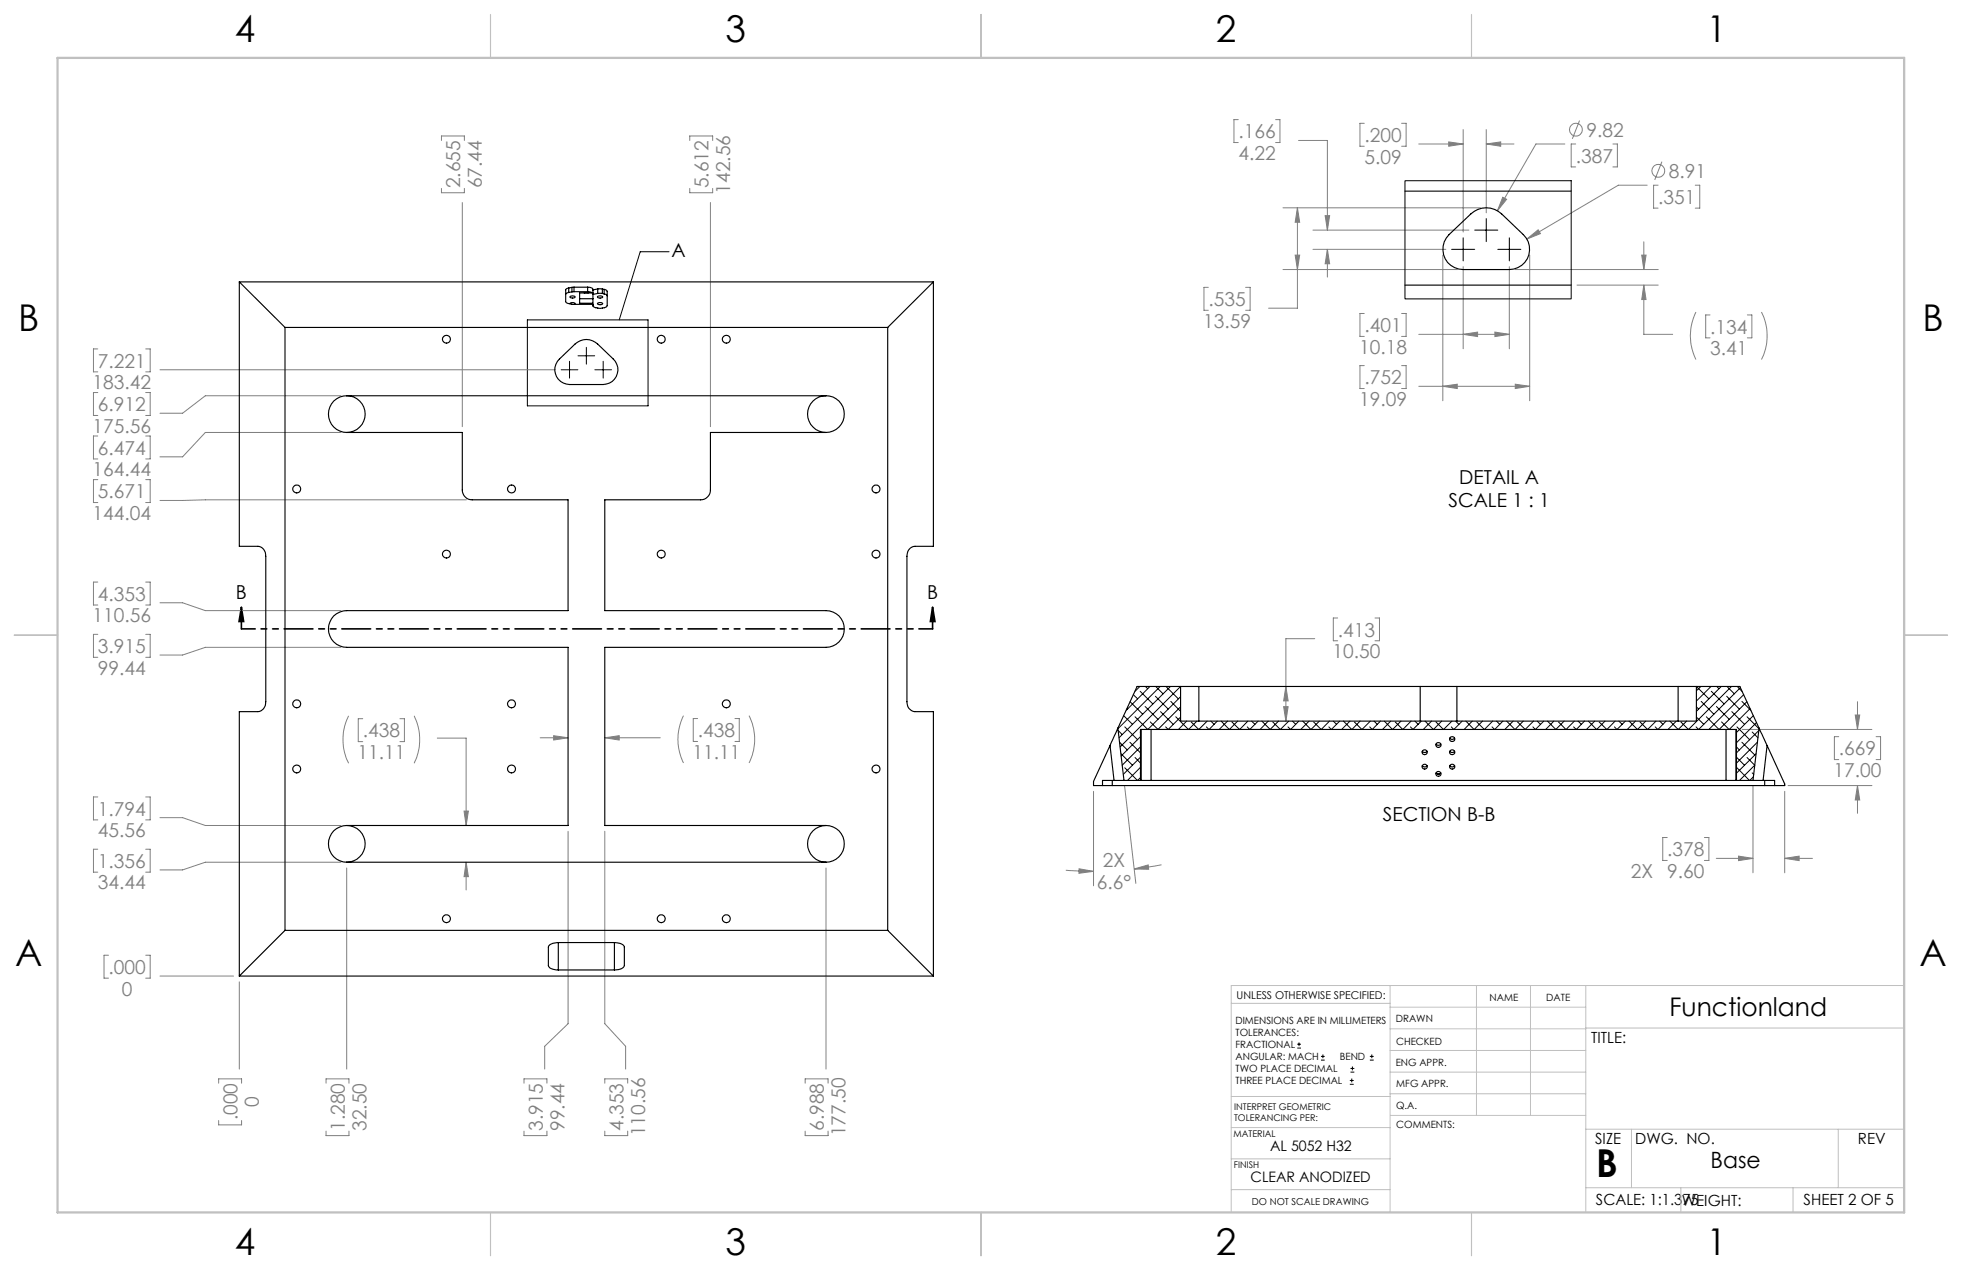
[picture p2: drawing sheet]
<svg xmlns="http://www.w3.org/2000/svg" width="432mm" height="279mm" viewBox="0 0 432 279" stroke-linecap="round" stroke-linejoin="round" font-family="sans-serif">
<g fill="none" stroke="#808080" stroke-width=".22">
<path d="M97.2 30.9v-1h5v1M151.8 30.9v-1h5v1M272.5 26.3h-.9v5.1h.9M280.7 26.3h1v5.1h-1M285.8 30.9h6.3v19.7M300.2 27.1h-.9v5.1h.9M308.5 27.1h1v5.1h-1M312.2 31.7h9.8M318.8 31.2l3.2 .5-3.2 .5zM322 28.5v22.5M327.1 31.7l3.2-.5v1zM327.1 28.5v18.3"/>
<path d="M327.1 31.7h6.1M344.4 31.7h-6.4l-8.4 14.7M346.8 31.7h-1v5h1M347.6 26.5l-1.6 4.1M355 31.7h1v5h-1M365.8 35.6l-1.6 4M97.2 41.5v.9h5v-.9M101.7 44.6v49.3M151.8 41.5v.9h5v-.9M156.4 44.6v49.3M282.4 59.3h38.3M282.4 45.7h43.4"/>
<path d="M285 56.1h1l-.5 3.2zM285.5 45.7l.5 3.2h-1zM285.5 45.7v22.1h-6.3M289 50.6h34.3M289 54.9h29.2M291.6 47.4h1l-.5 3.2zM292.1 54.9l.5 3.1h-1zM292.1 54.9v6.1M317.5 56.1v32.1M322 58.7v18M330.7 43.4l.9 .5-2 2.5zM332.2 58.7v18"/>
<path d="M333.4 59.3h31.5M336 52.6l2.5-2 .5 .8zM336.7 56.1v32.1M361.3 56.1h1l-.5 3.2zM361.8 53.2v6.1M362.5 40.7h-6.3l-20.2 11.9M364.9 40.7h-1v5.1h1M373.1 40.7h1v5.1h-1M21.5 76.8h-.9v5h.9M32.1 76.8h1v5h-1M265.9 63.2h-.9v5.1h.9M274.1 63.2h1v5.1h-1"/>
<path d="M300.2 69h-.9v5h.9M308.5 69h1v5h-1M312.2 73.6h20M322 73.6l3.2-.5v.9zM329 73.1l3.2 .5-3.2 .4zM347.1 62.7h17.8M361.8 62.7l.5 3.2h-1zM361.8 62.7v10.9h6.3M373.2 68.7a11.7 11.7 0 0 0 0 10.4M376.3 69.3h-.9v5h.9M384.6 69.3h1v5h-1M387.7 68.7a11.7 11.7 0 0 1 0 10.4"/>
<path d="M21.5 86.4h-.9v5h.9M21.5 95.9h-.9v5.1h.9M32.1 86.4h1v5h-1M32.1 95.9h1v5.1h-1M35.2 81.4h87M75 95.1h-29.8l-5 5.4h-5M75 87.1h-29.8l-5 3.8h-5M300.2 80.4h-.9v5.1h.9M308.5 80.4h1v5.1h-1M312.2 85h24.5M317.5 85l3.2-.5v1zM333.5 84.5l3.2 .5-3.2 .5z"/>
<path d="M21.5 105.5h-.9v5.1h.9M32.1 105.5h1v5.1h-1M102.7 110h-57.5l-10 .1M21.5 128.1h-.9v5h.9M21.5 139.6h-.9v5h.9M32.1 128.1h1v5h-1M32.1 139.6h1v5h-1M35.2 132.6h5l5 1.7h29.8M294.4 136h-1v5h1M302.6 136h1v5h-1M75 142.4h-29.8l-5 1.7h-5M76.7 157.5a11.7 11.7 0 0 0 0 10.4"/>
<path d="M79.8 158.1h-1v5.1h1M88 158.1h1v5.1h-1M91.2 157.5a12 12 0 0 1 0 10.4M150.4 157.4a11.6 11.6 0 0 0 0 10.5M153.5 158.1h-.9v5h.9M161.7 158.1h1v5h-1M164.9 157.4a11.6 11.6 0 0 1 0 10.5M282.5 155.5h1l-.5 3.1zM283 151l.5 3.2h-1zM289.3 140.5h-6.3v18.1M408.3 157.3h1l-.5 3.2zM408.8 154.4v6.1"/>
<path d="M21.5 175.3h-.9v5.1h.9M32.1 175.3h1v5.1h-1M35.2 179.9h5l5 1.7h29.8M96.2 162.4h6.4v19.2M102.1 178.4h1l-.5 3.2zM118.9 162.3h6.1M121.8 161.9l3.2 .4-3.2 .5zM133.1 162.3l3.2-.4v.9zM133.1 162.3h12.2M240.7 174.1v20.8M247.5 173l2.5 21.3M383.4 160.5h28.6"/>
<path d="M385.8 173v19M392.8 174.1v17.9M393.5 172.8h18.5M404.7 162.1h-1v5h1M408.8 172.8v6.1M408.8 172.8l.5 3.2h-1zM412.9 162.1h1v5h-1M21.5 186.8h-.9v5.1h.9M32.1 186.8h1v5.1h-1M75 189.7h-29.8l-5 1.7h-5M76.3 191v44.2M102.6 189.7l.5 3.2h-1z"/>
<path d="M102.6 189.7v6.1M125 182.9v42.3l-5.1 5v5M133.1 182.9v42.3l4.6 5v5M181.8 191v44.2M234.6 191.5l6.1 .2M237.5 191.1l3.2 .6-3.2 .4zM249.6 191.2l3.1-.9 .1 .9zM255.6 190.3l-6 .9M366.9 184.3h-1v5h1M375.1 184.3h1v5h-1M377.7 188.8h8.1M382.6 188.3l3.2 .5-3.2 .5z"/>
<path d="M392.8 188.8l3.2-.5v1zM392.8 188.8h6.1M23.9 210.1h-1v5.1h1M32.1 210.1h1v5.1h-1M35.2 214.7h16.2M52.7 216v19.2M48.1 238.3v-1h5.1v1M71.8 238.3v-1h5v1M115.3 238.3v-1h5.1v1M133.1 238.3v-1h5v1M177.2 238.3v-1h5v1M48.1 246.5v1h5.1v-1"/>
<path d="M71.8 248.8v1h5v-1M115.3 248.8v1h5.1v-1M133.1 248.8v1h5v-1M177.2 248.8v1h5v-1"/>
<circle cx="346.8" cy="28.5" r="1.41"/>
<circle cx="365" cy="37.6" r="1.4"/>
</g>
<g fill="none" stroke="#000" stroke-width=".22">
<path d="M147.2 55.4h-6.3l-4.6 15M319.5 54.9h5.1M322 52.3v5.1M324.6 50.6h5M327.1 48.1v5.1M329.6 54.9h5.1M332.2 52.3v5.1M116.1 70.4h26.5v18.9h-26.5zM125.3 79.5v3.7M127.2 78.3h3.7M129 76.4v3.7M132.8 79.5v3.7"/>
<path d="M123.5 81.4h3.7M130.9 81.4h3.7M285.5 230.6h.8M285.5 229.7h.8M285.9 229.3v.9M290.7 233.2h.8M290.7 232.4h.8M291.1 232v.8M297.1 238.5h.8M297.1 237.7h.8M297.2 235.9h.9M297.2 235.1h.9"/>
<path d="M297.5 237.3v.8M297.6 234.6v.9M301.5 233.2h.8M301.5 232.4h.8M301.9 232v.8"/>
</g>
<path d="M53.1 133.6l.5 3.1h-1zM53.1 133.6v4.8M205.2 133.6l.6 3.1h-1zM205.2 133.6v4.8" fill="none" stroke="#000" stroke-width=".35"/>
<path d="M205.3 138.4h-152.2" fill="none" stroke="#000" stroke-width=".35" stroke-dasharray="6.3 1.3 1.3 1.3 1.3 1.3" stroke-dashoffset="3.3"/>
<g fill="none" stroke="#c0c0c0" stroke-width=".22">
<path d="M305.9 216.8v49.9M324.9 216.8v28.6M336.8 216.8v28.6M349 216.8v49.9M419.1 216.8h-148.1v49.9M271 220.7h34.9M305.9 231.1h43.1M305.9 226.3h43.1M305.9 221.6h43.1M305.9 235.9h43.1M349 226.2h70.1M271 255h34.9"/>
<path d="M271 248.1h35M271 241.2h35M305.9 240.6h43.1M306 245.4h43M349 248.4h70.1M359.1 248.4v12.9M404.6 248.4v12.9M271 261.7h34.9M349 261.3h70.1M369.9 261.3v5.4M394.6 261.3v5.4"/>
</g>
<path d="M108 3.2v9.5M215.9 3.2v9.5M323.8 3.2v9.5M3.1 139.7h9.6M419.1 139.7h9.5M108 266.7v9.6M215.9 266.7v9.6M323.8 266.7v9.6" fill="none" stroke="#c0c0c0" stroke-width=".25"/>
<path d="M12.7 12.7h406.4v254h-406.4z" fill="none" stroke="#c0c0c0" stroke-width=".5"/>
<path d="M205.2 133.6l.6 3.1h-1zM53.1 133.6l.5 3.1h-1z" fill="#000"/>
<path d="M121.8 161.9l3.2 .4-3.2 .5zM133.1 162.3l3.2-.4v.9zM102.1 178.4h1l-.5 3.2zM102.6 189.7l.5 3.2h-1zM361.8 62.7l.5 3.2h-1zM361.3 56.1h1l-.5 3.2zM318.8 31.2l3.2 .5-3.2 .5zM327.1 31.7l3.2-.5v1zM317.5 85l3.2-.5v1zM333.5 84.5l3.2 .5-3.2 .5zM336 52.6l3-1.2-.5-.8zM330.7 43.4l-1.1 3 2-2.5zM322 73.6l3.2-.5v.9zM329 73.1l3.2 .5-3.2 .4zM285 56.1h1l-.5 3.2zM285.5 45.7l.5 3.2h-1zM291.6 47.4h1l-.5 3.2zM292.1 54.9l.5 3.1h-1zM283 151l.5 3.2h-1zM282.5 155.5h1l-.5 3.1zM237.5 191.1l3.2 .6-3.2 .4zM249.6 191.2l3.1-.9 .1 .9zM408.8 172.8l.5 3.2h-1zM408.3 157.3h1l-.5 3.2zM392.8 188.8l3.2-.5v1zM382.6 188.3l3.2 .5-3.2 .5z" fill="#808080"/>
<g fill="none" stroke="#000" stroke-width=".25">
<path d="M309.2 42.1h36.6M318.9 51.6l4.8-4.5a4.9 4.9 0 0 1 6.8 0l4.7 4.5a4.4 4.4 0 0 1 1.1 4.9 4.4 4.4 0 0 1-4.1 2.8h-10.2a4.5 4.5 0 0 1-4.1-2.8 4.5 4.5 0 0 1 1-4.9zM52.7 62v58.2h4.1a1.97 1.97 0 0 1 1.7 2.2v32a1.97 1.97 0 0 1-1.7 2.2h-4.1v58.1M52.7 62l10 10M52.7 62h152.7M62.7 72v132.7M62.7 72h132.7M123.1 79l3.5-3.3a3.6 3.6 0 0 1 4.9 0l3.5 3.3a3.3 3.3 0 0 1 .7 3.5 3.3 3.3 0 0 1-2.9 2.1h-7.5a3.3 3.3 0 0 1-3-2.1 3.3 3.3 0 0 1 .8-3.5zM125.2 63.4l-.7 .3v2.7l.3 .3 1.6 .3M125.2 64.3l-.4 .2-.3 .3M125.2 63.4v.9M125.4 66.9a.65 .65 0 0 1 1.1 0l-.1 .1"/>
<path d="M125.5 65.2l.5-.1 .6 .2a.81 .81 0 0 1-1.2 0zM125.9 63.2l-.7 .2M125.9 64.2l-.7 .1M125.9 63.2v1M126.3 63.2h-.4M126.3 64.2h-.4M126.3 63.2h3M126.3 64.2h3M126.3 63.2v1M127.6 65.7h2.9M128.6 64.5h.9M129.3 63.2a1.1 1.1 0 0 1 1.2 .5v3h-2.9v-2.2h2.9"/>
<path d="M129.3 64.2l1.1 .3M129.3 63.2v1M131.5 65.2l.6-.1 .5 .2a.81 .81 0 0 1-1.1 0zM131.5 66.7a.67 .67 0 0 1 1.1 .2 .67 .67 0 0 1-1.1-.2zM131.6 63.6h1M131.6 64.6h1M131.6 63.6l-1.1 .2M131.6 64.6l-1.1 .2M131.6 63.6v1M132.6 63.6l.4 .1M132.6 64.6l.4 .1M132.6 63.6v1"/>
<path d="M133 63.7l.5 .2 .1 .2v3.1l-.1 .3-1.6 .3-1.2-.3-.2-.2v-.3h-4.1M133 64.7l.5 .2 .1 .2M133 63.7v1M195.4 72v132.7M205.4 62v58.2h-4a1.96 1.96 0 0 0-1.8 2.2v32a1.98 1.98 0 0 0 1.8 2.2h4v58.1M205.4 62l-10 10M309.2 62.7h36.6M76.3 87.1a4 4 0 0 0-4 4 4 4 0 0 0 4 4M76.3 95.1h25.4v12.7a2.17 2.17 0 0 0 2.2 2.2h21.1v24.3h-48.7a4 4 0 0 0-4 4.1 4 4 0 0 0 4 4h48.7v39.2h-48.7M76.3 87.1a4 4 0 0 1 4.1 4 4 4 0 0 1-4.1 4M76.3 87.1h105.5M181.8 95.1h-25.4v12.7a2.17 2.17 0 0 1-2.2 2.2h-21.1v24.3h48.7a4 4 0 0 1 4 4.1 4 4 0 0 1-4 4h-48.7v39.2h48.7"/>
<path d="M181.8 87.1a4 4 0 0 1 4 4 4 4 0 0 1-4 4M181.8 87.1a4 4 0 0 0-4.1 4 4 4 0 0 0 4.1 4M259.8 151h4M259.8 151v7.6h113.5v-7.6M259.8 151h-9.5l-4.3 9.2M263.8 151h105.5M263.8 151v7.6M312.6 151v7.6M320.6 151v7.6M369.3 151h4M369.3 151v7.6M373.3 151h9.6l4.2 9.2"/>
<path d="M242.6 172.8h2.2M244.3 164l.9 7.7M244.3 164l-3.6 7.9v.9h1.9M244.8 172.8h143.6M244.8 171.7v1.1M245.2 171.7h2.2M245.2 171.7h-2.6v1.1M246 160.2l-1.7 3.8M246 160.2l1.4 11.5M247.4 171.7h3.7M251 171.7v-11.2h131.2v11.2M251.1 171.7h2.2"/>
<path d="M251.1 160.5v11.2M253.3 171.7h126.6M253.3 160.5v11.2M313 165.3l.5 .3 .6-.3M313 168.5l.5 .2 .6-.2M316.1 163.7l.5 .3 .5-.3M316.1 170l.5 .3 .5-.3M316.3 170.3h.5M319.1 162.4l.5 .3 .5-.3M319.1 165.3l.5 .3 .5-.3M319.1 168.5l.5 .2 .5-.2M379.9 171.7h2.2"/>
<path d="M379.9 160.5v11.2M382.1 171.7h3.7M382.1 160.5v11.2M385.8 171.7h2.2M387.1 160.2l1.8 3.8M387.1 160.2l-1.3 11.5M388 171.7h2.6v1.1M388.4 172.8h2.2M388.4 171.7v1.1M388.9 164l-.9 7.7M388.9 164l3.9 8.5v.3h-2.2M76.3 181.6a4 4 0 0 0-4 4 4 4 0 0 0 4 4.1"/>
<path d="M76.3 181.6a4 4 0 0 1 4.1 4 4 4 0 0 1-4.1 4.1M76.3 189.7h105.5M181.8 181.6a4 4 0 0 1 4 4 4 4 0 0 1-4 4.1M181.8 181.6a4 4 0 0 0-4.1 4 4 4 0 0 0 4.1 4.1M52.7 214.7h152.7M62.7 204.7l-10 10M62.7 204.7h132.7M122.9 207.4a2.03 2.03 0 0 0-2.2 1v4a1.71 1.71 0 0 0 1.8 1h.4M122.9 207.4h12.3M122.9 213.4h12.3M122.9 207.4v6M135.2 207.4a2.03 2.03 0 0 1 2.2 1v4a1.96 1.96 0 0 1-2.2 1"/>
<path d="M135.2 207.4v6M195.4 204.7l10 10"/>
<circle cx="98.3" cy="74.6" r=".88"/>
<circle cx="145.5" cy="74.6" r=".88"/>
<circle cx="159.8" cy="74.6" r=".88"/>
<circle cx="65.3" cy="107.6" r=".88"/>
<circle cx="112.6" cy="107.6" r=".88"/>
<circle cx="192.8" cy="107.6" r=".88"/>
<circle cx="98.3" cy="121.9" r=".88"/>
<circle cx="145.5" cy="121.9" r=".88"/>
<circle cx="192.8" cy="121.9" r=".88"/>
<circle cx="65.3" cy="154.8" r=".88"/>
<circle cx="112.6" cy="154.8" r=".88"/>
<circle cx="159.8" cy="154.8" r=".88"/>
<circle cx="65.3" cy="169.2" r=".88"/>
<circle cx="112.6" cy="169.2" r=".88"/>
<circle cx="192.8" cy="169.2" r=".88"/>
<circle cx="313.5" cy="168.7" r=".54"/>
<circle cx="313.5" cy="165.5" r=".54"/>
<circle cx="316.6" cy="170.2" r=".54"/>
<circle cx="316.6" cy="163.9" r=".55"/>
<circle cx="319.6" cy="168.6" r=".55"/>
<circle cx="319.6" cy="165.5" r=".55"/>
<circle cx="319.6" cy="162.6" r=".56"/>
<circle cx="98.3" cy="202.1" r=".88"/>
<circle cx="145.5" cy="202.1" r=".88"/>
<circle cx="159.8" cy="202.1" r=".88"/>
</g>
<g fill="none" stroke="#000" stroke-width=".22">
<path d="M309.2 39.8h36.6v26h-36.6zM247.3 157.4l1.9 1.9M247.5 159.9l2.9 2.8M248 155.9l.1 .1M248.7 154.4l2.8 2.7M249.4 152.8l1 .9M250.9 151l-1.1 1.1M250.9 152.1l2.8 2.8M252 155.4l2.8 2.9M252.1 151l.5 .5M253.1 151l-5.2 5.3M254.3 153.2l2.8 2.8"/>
<path d="M254.4 151l1.6 1.6M255.3 151l-9.2 9.3M255.4 156.6l2.8 2.7M256.5 159.9l.6 .6M256.6 151l2.7 2.7M257.6 151l-11.3 11.3M257.7 154.3l2.1 2.2M258.8 157.7l2.8 2.8 1.8-1.9M259.8 151l-13.3 13.3M259.8 153.3l-7.2 7.2-2.8-2.8M259.8 155.5l-5 5-1.6-1.7M259.8 157.8l-2.7 2.7"/>
<path d="M261.2 158.6l-1.8 1.9M265.7 158.6l-1.9 1.9-1.7-1.7M266.5 158.6l.7 .7M267.9 158.6l-1.8 1.9-.6-.6M268.7 158.6l1.8 1.9M270.2 158.6l-1.9 1.9M271.1 158.8l1.7 1.7M272.4 158.6l-1.8 1.9M274.6 158.6l-1.8 1.9M275.4 158.6l.8 .7M276.9 158.6l-1.8 1.9-.6-.6M277.7 158.6l1.8 1.9 1.9-1.9"/>
<path d="M279.1 158.6l-1.8 1.9M280.1 158.8l1.7 1.7M283.5 159.9l.5 .6M283.6 158.6l-1.8 1.9M284.4 158.6l.8 .7M285.9 158.6l-1.8 1.9M286.7 158.6l1.8 1.9 1.9-1.9M288.1 158.6l-1.8 1.9M292.5 159.9l.5 .6M292.6 158.6l-1.8 1.9-1.7-1.7M293.4 158.6l.7 .7M294.9 158.6l-1.9 1.9"/>
<path d="M295.7 158.6l1.8 1.9M297.1 158.6l-1.8 1.9M298.1 158.8l1.6 1.7M299.3 158.6l-1.8 1.9M301.4 159.9l.6 .6M301.6 158.6l-1.8 1.9M302.4 158.6l.7 .7M303.8 158.6l-1.8 1.9M304.7 158.6l1.8 1.9M306.1 158.6l-1.8 1.9M307.1 158.8l1.6 1.7M308.3 158.6l-1.8 1.9"/>
<path d="M310.6 158.6l-1.8 1.9M311.4 158.6l.7 .7M312.8 158.6l-1.8 1.9-.6-.6M313.6 158.6l1.9 1.9M315.1 158.6l-1.9 1.9M317.3 158.6l-1.8 1.9M319.5 158.6l-1.8 1.9-1.7-1.7M320.4 158.6l.7 .7M321.8 158.6l-1.8 1.9-.6-.6M322.6 158.6l1.8 1.9M324 158.6l-1.8 1.9M325 158.8l1.7 1.7"/>
<path d="M326.3 158.6l-1.9 1.9M328.4 159.9l.5 .6M328.5 158.6l-1.8 1.9M329.4 158.6l.7 .7M330.8 158.6l-1.8 1.9M331.6 158.6l1.8 1.9 1.8-1.9M333 158.6l-1.8 1.9M337.4 159.9l.5 .6M337.5 158.6l-1.8 1.9-1.7-1.7M338.3 158.6l.7 .7M339.8 158.6l-1.9 1.9M340.6 158.6l1.8 1.9 1.8-1.9"/>
<path d="M342 158.6l-1.8 1.9M346.5 158.6l-1.8 1.9-1.7-1.7M347.3 158.6l.7 .7M348.7 158.6l-1.8 1.9-.6-.6M349.6 158.6l1.8 1.9M351 158.6l-1.9 1.9M351.9 158.8l1.7 1.7M353.2 158.6l-1.8 1.9M355.5 158.6l-1.8 1.9M356.3 158.6l.7 .7M357.7 158.6l-1.8 1.9-.6-.6M358.5 158.6l1.9 1.9 1.8-1.9"/>
<path d="M359.9 158.6l-1.8 1.9M360.9 158.8l1.7 1.7M364.3 159.9l.5 .6M364.5 158.6l-1.9 1.9M365.3 158.6l.7 .7M366.7 158.6l-1.8 1.9M367.5 158.6l1.8 1.9M368.9 158.6l-1.8 1.9M371.2 158.6l-1.8 1.9M373.3 159.9l.5 .6M373.3 157.8l1.7 1.5M373.3 155.5l.5 .5"/>
<path d="M373.3 151l2.8 2.7M374.3 151l-1 1M374.4 154.3l2.8 2.8M375.5 157.7l2.8 2.8M376.6 151l-3.3 3.2M376.6 152.1l2.8 2.8M377.8 155.4l2.8 2.9M377.8 151l.5 .5M378.8 151l-5.5 5.5M378.9 158.8l1.6 1.7M380 153.2l2.8 2.8M380.1 151l1.6 1.6"/>
<path d="M381.1 151l-9.5 9.5-1.7-1.7M381.1 156.6l2.8 2.7M382.3 159.9l2.8 2.8M382.3 151l1.1 1.1M383 151.3l-9.2 9.2M383.4 154.3l1.9 2M383.8 152.8l-7.7 7.7M384.5 154.4l-6.1 6.1M384.5 157.7l2.6 2.6M385.2 155.9l-4.6 4.6M385.9 157.4l-3.7 3.7M386.6 159l-4.4 4.4"/>
<path d="M246.1 160.7l.9 .9M246.4 163.3l1.7 1.7M246.7 165.8l2.5 2.5M247.5 168.9l2.9 2.8 .6-.6M248.7 163.3l2.3 2.3M249.8 166.7l1.2 1.2M250.9 170l.1 .1M250.9 161l.1 .1M251 162.1l-4.3 4.2M251 164.3l-4 4M251 166.6l-3.8 3.8M251 168.8l-2.9 2.9"/>
<path d="M382.2 166.6l1.7 1.7M382.2 164.3l.6 .7M382.3 168.9l2.7 2.8M383.4 163.3l2.8 2.8M384.5 166.7l1.7 1.6-3.4 3.4M385.6 170l.4 .4M385.6 161l1.3 1.3M385.9 170.9l-.8 .8M386.5 165.8l-4.3 4.3M386.8 163.3l-4.6 4.6M387.1 160.7l-4.9 4.9"/>
</g>
<text font-size="8.5" x="351.3" y="259">B</text>
<g font-size="8.1">
<text x="51.7" y="9.3">4</text>
<text x="159.7" y="9.3">3</text>
<text x="267.6" y="9.3">2</text>
<text x="375.6" y="9.3">1</text>
<text x="4" y="72.8">B</text>
<text x="423.1" y="72.8">B</text>
<text x="3.3" y="212.5">A</text>
<text x="422.4" y="212.5">A</text>
<text x="51.7" y="276">4</text>
<text x="159.7" y="276">3</text>
<text x="267.6" y="276">2</text>
<text x="375.6" y="276">1</text>
</g>
<text font-size="5.6" x="367.4" y="223.4">Functionland</text>
<text font-size="4.9" x="376.5" y="257">Base</text>
<g font-size="4.2" fill="#808080">
<text x="272.5" y="30.4">.166</text>
<text x="272.5" y="35.2">4.22</text>
<text x="300.3" y="31.2">.200</text>
<text x="300.3" y="36">5.09</text>
<text x="346.8" y="35.8">.387</text>
<text x="349.2" y="30.1">9.82</text>
<text x="101.3" y="41.4" transform="rotate(-90 101.3 41.4)">2.655</text>
<text x="106.1" y="41.4" transform="rotate(-90 106.1 41.4)">67.44</text>
<text x="155.9" y="41.4" transform="rotate(-90 155.9 41.4)">5.612</text>
<text x="367.3" y="39.2">8.91</text>
<text x="160.7" y="42.6" transform="rotate(-90 160.7 42.6)">142.56</text>
<text x="364.9" y="44.8">.351</text>
<text x="266" y="67.3">.535</text>
<text x="264.8" y="72.1">13.59</text>
<text x="299.1" y="77.8">10.18</text>
<text x="300.3" y="73.1">.401</text>
<text x="376.4" y="73.4">.134</text>
<text x="21.5" y="80.9">7.221</text>
<text x="376.4" y="78.2">3.41</text>
<text x="20.4" y="85.6">183.42</text>
<text x="299.1" y="89.3">19.09</text>
<text x="300.3" y="84.5">.752</text>
<text x="20.4" y="95.2">175.56</text>
<text x="21.5" y="90.5">6.912</text>
<text x="21.5" y="100">6.474</text>
<text x="20.4" y="104.8">164.44</text>
<text x="21.5" y="109.6">5.671</text>
<text x="20.4" y="114.4">144.04</text>
<text x="20.4" y="136.9">110.56</text>
<text x="21.5" y="132.2">4.353</text>
<text x="21.5" y="143.6">3.915</text>
<text x="294.4" y="140">.413</text>
<text x="21.5" y="148.4">99.44</text>
<text x="293.3" y="144.8">10.50</text>
<text x="78.7" y="167">11.11</text>
<text x="79.8" y="162.2">.438</text>
<text x="152.4" y="166.9">11.11</text>
<text x="153.6" y="162.2">.438</text>
<text x="404.7" y="166.2">.669</text>
<text x="403.5" y="170.9">17.00</text>
<text x="21.5" y="179.4">1.794</text>
<text x="21.5" y="184.2">45.56</text>
<text x="21.5" y="190.9">1.356</text>
<text x="242.7" y="190.6">2X</text>
<text x="366.9" y="188.4">.378</text>
<text x="21.5" y="195.7">34.44</text>
<text x="241.4" y="195.7">6.6°</text>
<text x="358.9" y="193.1">2X</text>
<text x="366.9" y="193.1">9.60</text>
<text x="23.9" y="214.3">.000</text>
<text x="26.8" y="219">0</text>
<text x="57" y="243.6" transform="rotate(-90 57 243.6)">0</text>
<text x="52.2" y="246.5" transform="rotate(-90 52.2 246.5)">.000</text>
<text x="75.9" y="248.8" transform="rotate(-90 75.9 248.8)">1.280</text>
<text x="80.6" y="248.8" transform="rotate(-90 80.6 248.8)">32.50</text>
<text x="119.5" y="248.8" transform="rotate(-90 119.5 248.8)">3.915</text>
<text x="124.2" y="248.8" transform="rotate(-90 124.2 248.8)">99.44</text>
<text x="137.2" y="248.8" transform="rotate(-90 137.2 248.8)">4.353</text>
<text x="142" y="250" transform="rotate(-90 142 250)">110.56</text>
<text x="181.3" y="248.8" transform="rotate(-90 181.3 248.8)">6.988</text>
<text x="186.1" y="250" transform="rotate(-90 186.1 250)">177.50</text>
</g>
<g font-size="4.2">
<text x="147.8" y="56.6">A</text>
<text x="321.1" y="106.4">DETAIL A</text>
<text x="318.8" y="111.6">SCALE 1 : 1</text>
<text x="51.9" y="131.8">B</text>
<text x="204.1" y="131.8">B</text>
<text x="304.3" y="180.7">SECTION B-B</text>
</g>
<g font-size="3.4">
<text x="350.2" y="229.5">TITLE:</text>
<text x="351.1" y="251.6">SIZE</text>
<text x="359.9" y="251.6">DWG. NO.</text>
<text x="408.9" y="251.7">REV</text>
<text x="351.2" y="265.2">SCALE: 1:1.375</text>
<text x="370.1" y="265.3">WEIGHT:</text>
<text x="396.9" y="265.2">SHEET 2 OF 5</text>
</g>
<g font-size="3.2">
<text x="279.5" y="253.3">AL 5052 H32</text>
<text x="275.2" y="260.1">CLEAR ANODIZED</text>
</g>
<text font-size="2.4" x="272.2" y="219.7">UNLESS OTHERWISE SPECIFIED:</text>
<g font-size="2.2">
<text x="327.8" y="220.1">NAME</text>
<text x="340.3" y="220.2">DATE</text>
<text x="271.9" y="225.3">DIMENSIONS ARE IN MILLIMETERS</text>
<text x="271.9" y="227.9">TOLERANCES:</text>
<text x="307.2" y="224.9">DRAWN</text>
<text x="271.9" y="230.6">FRACTIONAL</text>
<text x="271.9" y="233.2">ANGULAR: MACH</text>
<text x="294.9" y="233.2">BEND</text>
<text x="307.3" y="229.8">CHECKED</text>
<text x="271.9" y="235.9">TWO PLACE DECIMAL</text>
<text x="271.9" y="238.5">THREE PLACE DECIMAL</text>
<text x="307.2" y="234.5">ENG APPR.</text>
<text x="307.3" y="239.2">MFG APPR.</text>
<text x="307.3" y="243.9">Q.A.</text>
<text x="307.3" y="248.1">COMMENTS:</text>
</g>
<text font-size="2.1" x="275.5" y="265.1">DO NOT SCALE DRAWING</text>
<g font-size="2">
<text x="271.6" y="244.1">INTERPRET GEOMETRIC</text>
<text x="271.5" y="250.2">MATERIAL</text>
<text x="271.6" y="246.6">TOLERANCING PER:</text>
<text x="271.5" y="257">FINISH</text>
</g>
</svg>
